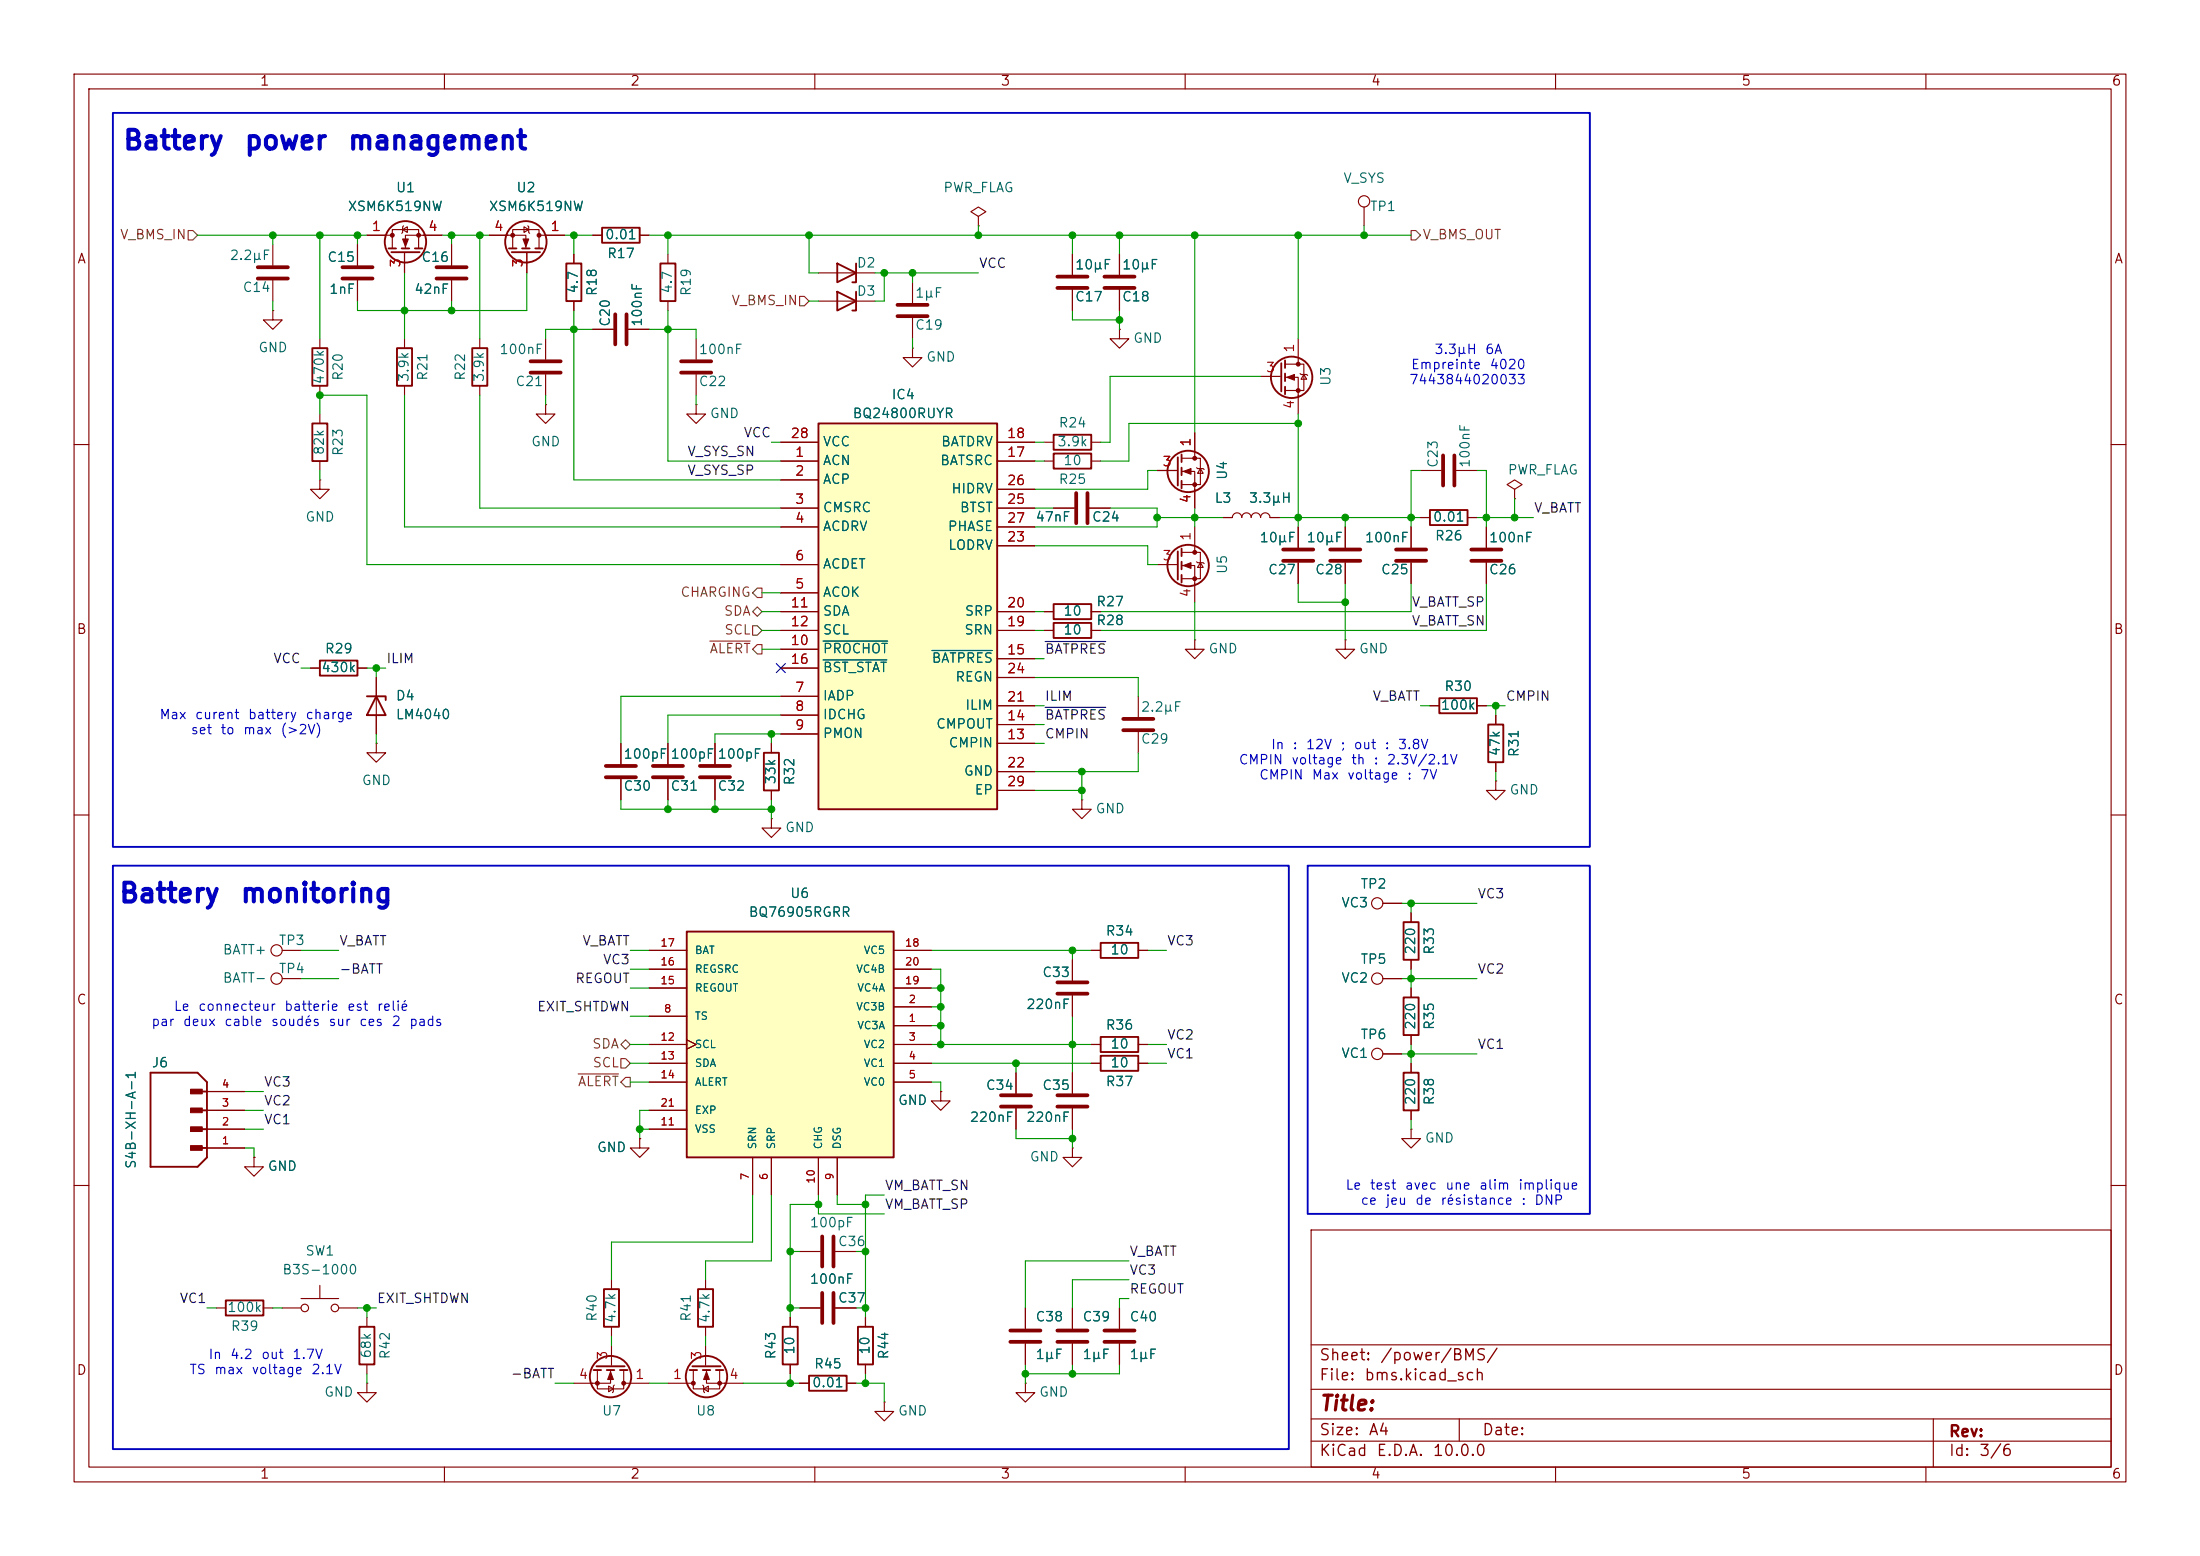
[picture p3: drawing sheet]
<svg xmlns="http://www.w3.org/2000/svg" width="297mm" height="210mm" viewBox="0 0 297 210" stroke-linecap="round" stroke-linejoin="round" font-family="sans-serif">
<g fill="none" stroke="#840000" stroke-width=".15">
<path d="M10 10h277v190h-277zM12 12h273v186h-273zM60 10v2M110 10v2M160 10v2M210 10v2M260 10v2M48.3 33v2.8M48.3 37.8v2.8M49.5 31.8h2.6M52.2 31.8h.8M53 33.5v-2.5h3.5v2.5"/>
<path d="M54.4 31l.6-.4v.8zM54.5 30.5l-.1 .1v.8l-.2 .1M54.6 34.2v2.6M57.1 31.8h2.6M57.3 31.8h-2.6v1.7M61 33v2.8M61 37.8v2.8M66 31.8h2.6M68.5 31.8h2.5v1.7M69.2 33.5v-2.5h3.6v2.5M70.7 30.6l.7 .4-.7 .4zM71.1 34.2v2.6"/>
<path d="M71.2 30.5l.2 .1v.8l.1 .1M72.8 31.8h.7M73.7 31.8h2.5M132.1 29.2l1-.6-1-.7-1 .7 1 .6v1.3M132.1 30.5h.1M144.8 34.3v2.8M144.8 39.1v2.8M151.1 34.3v2.8M151.1 39.1v2.8M184.1 27.9v2.6M54.6 45.7v1.3M54.6 52.1v1.2"/>
<path d="M64.8 45.7v1.3M64.8 52.1v1.2M73.7 54.6v1.3h1.2l-1.2 1.3-1.3-1.3h1.3M73.7 54.6h.1M73.7 45.7v2.8M73.7 50.5v2.8M141 59.7h1.2M147.3 59.7h1.3M151.1 44.5v1.2h-1.2l1.2 1.3 1.3-1.3h-1.3M151.1 44.5h.1M161.3 58.4v2.6M10 60h2"/>
<path d="M141 62.2h1.2M142.2 68.6h2.8M147.1 68.6h2.8M147.3 62.2h1.3M156.2 63.5h2.7M159.5 61.8h2.6v3.6h-2.6M159.5 63.6h1.8v2.6M161.3 61.1v.7M161.3 66v2.6M161.5 63.1l.2 .1h.7l.2 .2M162.1 63.2l.3 .7h-.7zM165.1 69.9h1.3a.64 .64 0 0 1 .6-.7 .64 .64 0 0 1 .6 .7 .64 .64 0 0 1 .7-.7 .64 .64 0 0 1 .6 .7 .64 .64 0 0 1 .6-.7 .64 .64 0 0 1 .7 .7 .64 .64 0 0 1 .6-.7 .64 .64 0 0 1 .6 .7h1.3"/>
<path d="M175.3 71.1v2.8M175.3 75.9v2.8M181.6 71.1v2.8M181.6 75.9v2.8M190.5 71.1v2.8M190.5 75.9v2.8M204.5 66l1-.6-1-.6-1 .6 1 .6v1.3M204.5 67.3h.1M285 60h2M141 82.6h1.2M147.3 82.6h1.3M10 110h2"/>
<path d="M90.2 100.3v2.8M90.2 105.2v2.8M96.5 100.3v2.8M96.5 105.2v2.8M104.1 100.3v1.3M104.1 106.7v1.3M201.9 105.4v1.3h1.3l-1.3 1.3-1.2-1.3h1.2M201.9 105.4h.1M285 110h2M38.1 128.3h2.5M38.1 132.1h2.5M147.3 128.3h1.3"/>
<path d="M153.7 128.3h1.2M186.7 121.9h2.5M186.7 132.1h2.5M190.5 123.2v1.3M190.5 129.5v1.3M190.5 133.4v1.2M190.5 139.7v1.3M27.9 154.9h5.1M27.9 152.4h5.1M27.9 149.9h5.1M27.9 147.3h5.1M34.3 156.2v1.3h1.3l-1.3 1.3-1.3-1.3h1.3"/>
<path d="M34.3 156.2h.1M86.4 153.7v1.2h-1.3l1.3 1.3 1.2-1.3h-1.2M86.4 153.7h.1M137.2 144.8v2.8M137.2 149.6v2.8M144.8 154.9v1.3h-1.3l1.3 1.3 1.2-1.3h-1.2M144.8 154.9h.1M144.8 144.8v2.8M144.8 149.6v2.8M186.7 142.2h2.5M10 160h2M29.2 176.5h1.3"/>
<path d="M35.6 176.5h1.2M38.1 176.5h2.5M40.6 175.3h5.1M43.2 173.5v1.8M45.7 176.5h2.6M49.5 177.8v1.3M82.5 172.7v1.3M82.5 179.1v1.2M95.2 172.7v1.3M95.2 179.1v1.2M106.7 177.8v1.3M107.9 176.5h2.8"/>
<path d="M112.8 176.5h2.8M116.8 177.8v1.3M177 166h108v32h-108zM285 160h2M49.5 184.2v1.2M60 198v2M77.5 186.7h2.5M80.6 184.9v2.6h3.6v-2.6M82.2 187.1l.6 .4-.6 .3zM82.4 184.9v1.8h-2.5M82.5 181.6v2.7M82.9 186.9l-.1 .2v.7l-.1 .2"/>
<path d="M84.2 186.7h.8M85.1 186.7h2.5M90.2 186.7h2.5M92.8 186.7h.8M93.6 184.9v2.6h3.6v-2.6M94.9 186.9l.1 .2v.7l.1 .2M95 187.5l.6-.4v.7zM95.2 181.6v2.7M95.4 184.9v1.8h2.5M97.8 186.7h2.5M106.7 184.2v1.2M107.9 186.7h1.3"/>
<path d="M110 198v2M114.3 186.7h1.3M116.8 184.2v1.2M119.4 189.2v1.3h1.2l-1.2 1.3-1.3-1.3h1.3M119.4 189.2h.1M160 198v2M177 194.5h108M177 191.5h108M177 187.5h108M177 181.5h108M197 191.5v3M210 198v2"/>
<path d="M260 198v2M261 191.5v6.5"/>
<circle cx="184.1" cy="27.2" r=".76"/>
<circle cx="37.3" cy="128.3" r=".76"/>
<circle cx="37.3" cy="132.1" r=".76"/>
<circle cx="185.9" cy="132.1" r=".76"/>
<circle cx="185.9" cy="121.9" r=".76"/>
<circle cx="185.9" cy="142.2" r=".76"/>
<circle cx="41.1" cy="176.5" r=".51"/>
<circle cx="45.2" cy="176.5" r=".51"/>
</g>
<g fill="none" stroke="#840000" stroke-width=".51">
<path d="M46.2 36.1h4.1M46.2 37.6h4.1M58.9 36.1h4.1M58.9 37.6h4.1M142.7 38.9h4.1M142.7 37.3h4.1M149.1 38.9h4.1M149.1 37.3h4.1M71.6 50.3h4.1M71.6 48.8h4.1M145.3 66.5v4.1M146.8 66.5v4.1"/>
<path d="M173.2 75.7h4.1M173.2 74.2h4.1M179.6 75.7h4M179.6 74.2h4M188.5 75.7h4M188.5 74.2h4M88.1 104.9h4.1M88.1 103.4h4.1M94.5 104.9h4.1M94.5 103.4h4.1M135.1 147.8h4.1M135.1 149.4h4.1"/>
<path d="M142.7 147.8h4.1M142.7 149.4h4.1M111 174.5v4.1M112.5 174.5v4.1"/>
</g>
<g fill="none" stroke="#840000" stroke-width=".25">
<path d="M52.5 33.5h1M52.8 34h3.8M54.2 33.5h1M56 33.5h1M68.7 33.5h1M69.1 34h3.8M70.5 33.5h1M72.3 33.5h1M53.6 47h2v5.1h-2zM63.8 47h2v5.1h-2zM142.2 58.7h5.1v2h-5.1zM142.2 61.2h5.1v2h-5.1z"/>
<path d="M159 61.7v3.8M159.5 61.3v1.1M159.5 63.1v1M159.5 64.9v1M142.2 81.5h5.1v2.1h-5.1zM103.1 101.6h2.1v5.1h-2.1zM148.6 127.3h5.1v2h-5.1zM189.5 134.6h2v5.1h-2zM189.5 124.5h2v5h-2zM20.3 144.8h6.4l1.2 1.3v10.1l-1.2 1.3h-6.4zM26 154.9h1.9M26 152.4h1.9"/>
<path d="M26 149.9h1.9M26 147.3h1.9M30.5 175.5h5.1v2h-5.1zM48.5 179.1h2v5.1h-2zM81.5 174h2.1v5.1h-2.1zM94.2 174h2.1v5.1h-2.1zM105.7 179.1h2v5.1h-2zM115.8 179.1h2.1v5.1h-2.1zM80.1 184.9h1.1M80.5 184.4h3.8M81.9 184.9h1M83.7 184.9h1"/>
<path d="M93.1 184.9h1M93.5 184.4h3.8M94.9 184.9h1M96.6 184.9h1.1M109.2 185.7h5.1v2h-5.1z"/>
<circle cx="54.7" cy="32.6" r="2.79"/>
<circle cx="71" cy="32.6" r="2.79"/>
<circle cx="160.4" cy="63.6" r="2.79"/>
<circle cx="82.4" cy="185.8" r="2.79"/>
<circle cx="95.4" cy="185.8" r="2.79"/>
</g>
<g fill="#840000" stroke="#840000" stroke-width=".14">
<path d="M25.7 154.6h1.6v.7h-1.6z"/>
<path d="M25.7 152.1h1.6v.6h-1.6z"/>
<path d="M25.7 149.5h1.6v.7h-1.6z"/>
<path d="M25.7 147h1.6v.6h-1.6z"/>
</g>
<g fill="#840000" stroke="#840000" stroke-width=".15">
<path d="M54.4 32.3h.7l-.4 1z"/>
<path d="M70.6 32.3h.8l-.4 1z"/>
<path d="M159.8 63.6l1-.4v.8z"/>
<path d="M82.4 185.2l.4 1h-.8z"/>
<path d="M95.4 185.2l.4 1h-.8z"/>
<circle cx="53" cy="31.7" r=".25"/>
<circle cx="56.5" cy="31.7" r=".25"/>
<circle cx="72.8" cy="31.7" r=".25"/>
<circle cx="69.2" cy="31.7" r=".25"/>
<circle cx="161.3" cy="61.8" r=".25"/>
<circle cx="161.3" cy="65.4" r=".25"/>
<circle cx="84.2" cy="186.7" r=".25"/>
<circle cx="80.6" cy="186.7" r=".25"/>
<circle cx="93.6" cy="186.7" r=".25"/>
<circle cx="97.2" cy="186.7" r=".25"/>
</g>
<path d="M110.5 57.2h24.1v52h-24.1z" fill="#ffffc2"/>
<g fill="none" stroke="#840000" stroke-width=".25">
<path d="M110.5 57.2h24.1v52h-24.1zM173 49v3.8M173.5 48.6v1.1M173.5 50.4v1M173.5 52.2v1M159 74.4v3.8M159.5 74v1.1M159.5 75.8v1M159.5 77.6v1M193 68.8h5.1v2.1h-5.1zM43.2 89.2h5.1v2h-5.1zM142.2 84.1h5.1v2h-5.1z"/>
<path d="M194.3 94.2h5.1v2.1h-5.1z"/>
<circle cx="174.4" cy="50.9" r="2.79"/>
<circle cx="160.4" cy="76.3" r="2.79"/>
</g>
<g fill="none" stroke="#840000" stroke-width=".15">
<path d="M105.4 59.7h5.1M134.6 59.7h5.1M170.2 50.8h2.6M173.5 49.1h2.5v3.6h-2.5M173.5 50.9h1.8v2.6M175.3 45.7v2.6M175.3 48.4v.7M175.3 53.3v2.6M175.5 50.4l.1 .1h.8l.1 .2M176 50.5l.4 .7h-.8zM105.4 62.2h5.1M105.4 64.8h5.1"/>
<path d="M105.4 68.6h5.1M105.4 71.1h5.1M105.4 76.2h5.1M134.6 62.2h5.1M134.6 68.6h5.1M134.6 71.1h5.1M134.6 73.7h5.1M134.6 66h5.1M156.2 76.2h2.7M159.5 74.5h2.6v3.6h-2.6M159.5 76.3h1.8v2.6M161.3 71.1v2.6"/>
<path d="M161.3 73.8v.7M161.3 78.7v2.6M161.5 75.8l.2 .1h.7l.2 .2M162.1 75.9l.3 .7h-.7zM191.8 69.9h1.2M191.8 63.5h2.8M196.6 63.5h2.8M198.1 69.9h1.3M200.7 71.1v2.8M200.7 75.9v2.8M41.9 90.2h1.3M48.3 90.2h1.2"/>
<path d="M105.4 80h5.1M105.4 94h5.1M105.4 96.5h5.1M105.4 99.1h5.1M105.4 87.6h5.1M105.4 82.6h5.1M105.4 85.1h5.1M105.4 90.2h5.1M134.6 82.6h5.1M134.6 85.1h5.1M134.6 97.8h5.1M134.6 88.9h5.1"/>
<path d="M134.6 95.3h5.1M134.6 91.4h5.1M141 85.1h1.2M147.3 85.1h1.3M161.3 86.4v1.2h1.3l-1.3 1.3-1.3-1.3h1.3M161.3 86.4h.1M181.6 86.4v1.2h1.3l-1.3 1.3-1.3-1.3h1.3M181.6 86.4h.1M193 95.3h1.3M199.4 95.3h1.3M134.6 100.3h5.1M134.6 104.1h5.1"/>
<path d="M134.6 106.7h5.1M107.9 168.9h2.8M112.8 168.9h2.8"/>
</g>
<path d="M111.1 86.5h8.7M111.1 89.1h8.6M125.8 87.8h8.2" fill="none" stroke="#006464" stroke-width=".15"/>
<g fill="#840000" stroke="#840000" stroke-width=".15">
<path d="M159.8 76.3l1-.4v.8z"/>
<path d="M173.7 50.9l1.1-.4v.8z"/>
<circle cx="161.3" cy="74.5" r=".25"/>
<circle cx="161.3" cy="78.1" r=".25"/>
<circle cx="175.3" cy="49.1" r=".25"/>
<circle cx="175.3" cy="52.7" r=".25"/>
</g>
<path d="M194.8 61.5v4M196.3 61.5v4M198.6 75.7h4.1M198.6 74.2h4.1M111 166.9v4M112.5 166.9v4" fill="none" stroke="#840000" stroke-width=".51"/>
<path d="M92.7 125.7h27.9v30.5h-27.9z" fill="#ffffc2"/>
<g fill="none" stroke="#840000" stroke-width=".25">
<path d="M76.5 35.6h2v5h-2zM81.3 30.7h5.1v2.1h-5.1zM89.2 35.6h2v5h-2zM113 35.6l2.6 1.2-2.6 1.3zM113 39.4l2.6 1.2-2.6 1.3zM115.6 35.6v2.5h-.5M115.6 39.4v2.5h-.5M42.2 57.2h2v5h-2zM42.2 47h2v5.1h-2zM49.5 94h2.6v.5M50.8 94l1.3 2.5h-2.6zM200.9 97.8h2v5.1h-2z"/>
<path d="M92.7 125.7h27.9v30.5h-27.9zM148.6 140h5.1v2h-5.1zM148.6 142.5h5.1v2h-5.1zM189.5 144.8h2v5.1h-2z"/>
</g>
<g fill="none" stroke="#840000" stroke-width=".15">
<path d="M36.8 33v2.8M36.8 37.8v2.8M48.3 33v2.8M48.3 37.8v2.8M49.5 31.8h2.6M54.6 34.2v2.6M57.1 31.8h2.6M61 33v2.8M61 37.8v2.8M66 31.8h2.6M71.1 34.2v2.6M73.7 31.8h2.5"/>
<path d="M77.5 34.3v1.3M80 31.8h1.3M86.4 31.8h1.2M90.2 34.3v1.3M110.5 36.8h7.6M123.2 38.1v2.8M144.8 34.3v2.8M144.8 39.1v2.8M151.1 34.3v2.8M151.1 39.1v2.8M36.8 41.9v1.3h1.3l-1.3 1.3-1.2-1.3h1.2M36.8 41.9h.1"/>
<path d="M43.2 45.7v1.3M43.2 52.1v1.2M43.2 55.9v1.3M77.5 40.6v1.3M80 44.5h2.8M84.8 44.5h2.8M90.2 40.6v1.3M94 54.6v1.3h1.2l-1.2 1.3-1.3-1.3h1.3M94 54.6h.1M94 45.7v2.8M94 50.5v2.8M105.4 59.7h5.1"/>
<path d="M110.5 40.6h7.6M123.2 47v1.3h-1.3l1.3 1.2 1.3-1.2h-1.3M123.2 47h.1M123.2 42.9v2.8M134.6 59.7h5.1M161.3 58.4v2.6M43.2 64.8v1.2h1.2l-1.2 1.3-1.3-1.3h1.3M43.2 64.8h.1M43.2 62.2v1.3M105.4 62.2h5.1M105.4 64.8h5.1M105.4 68.6h5.1"/>
<path d="M105.4 71.1h5.1M105.4 76.2h5.1M134.6 62.2h5.1M134.6 68.6h5.1M134.6 71.1h5.1M134.6 73.7h5.1M134.6 66h5.1M142.2 68.6h2.8M147.1 68.6h2.8M156.2 63.5h2.7M161.3 66v2.6M165.1 69.9h1.3"/>
<path d="M171.4 69.9h1.3M175.3 71.1v2.8M175.3 75.9v2.8M181.6 71.1v2.8M181.6 75.9v2.8M190.5 71.1v2.8M190.5 75.9v2.8M191.8 69.9h1.2M198.1 69.9h1.3M200.7 71.1v2.8M200.7 75.9v2.8M41.9 90.2h1.3"/>
<path d="M48.3 90.2h1.2M50.8 91.4v7.7M105.4 80h5.1M105.4 94h5.1M105.4 96.5h5.1M105.4 99.1h5.1M105.4 87.6h5.1M105.4 82.6h5.1M105.4 85.1h5.1M105.4 90.2h5.1M134.6 82.6h5.1M134.6 85.1h5.1"/>
<path d="M134.6 97.8h5.1M134.6 88.9h5.1M134.6 95.3h5.1M134.6 91.4h5.1M141 82.6h1.2M141 85.1h1.2M147.3 82.6h1.3M147.3 85.1h1.3M153.7 94v2.8M153.7 98.8v2.8M193 95.3h1.3M199.4 95.3h1.3"/>
<path d="M201.9 96.5v1.3M50.8 100.3v1.3h1.3l-1.3 1.3-1.3-1.3h1.3M50.8 100.3h.1M83.8 100.3v2.8M83.8 105.2v2.8M90.2 100.3v2.8M90.2 105.2v2.8M96.5 100.3v2.8M96.5 105.2v2.8M104.1 110.5v1.3h1.3l-1.3 1.2-1.2-1.2h1.2M104.1 110.5h.1M104.1 100.3v1.3"/>
<path d="M104.1 106.7v1.3M134.6 100.3h5.1M134.6 104.1h5.1M134.6 106.7h5.1M146 108v1.2h1.3l-1.3 1.3-1.2-1.3h1.2M146 108h.1M201.9 102.9v1.2M87.6 137.2h5.1M87.6 133.4h5.1M87.6 130.8h5.1M87.6 128.3h5.1M120.6 138.4h5.1"/>
<path d="M120.6 135.9h5.1M120.6 133.4h5.1M120.6 130.8h5.1M120.6 128.3h5.1M144.8 129.5v2.8M144.8 134.4v2.8M147.3 128.3h1.3M153.7 128.3h1.2M186.7 121.9h2.5M186.7 132.1h2.5M190.5 123.2v1.3M190.5 129.5v1.3"/>
<path d="M190.5 133.4v1.2M190.5 139.7v1.3M27.9 152.4h5.1M27.9 149.9h5.1M27.9 154.9h5.1M27.9 147.3h5.1M34.3 156.2h.1M86.4 153.7h.1M87.6 141h5.1M87.6 143.5h5.1M87.6 146.1h5.1M87.6 152.4h5.1"/>
<path d="M87.6 149.9h5.1M92.7 140.3l1.3 .7-1.3 .6M101.6 156.2v5.1M104.1 156.2v5.1M110.5 156.2v5.1M113 156.2v5.1M120.6 141h5.1M120.6 143.5h5.1M120.6 146.1h5.1M127 147.3v1.3h-1.3l1.3 1.3 1.3-1.3h-1.3M127 147.3h.1M137.2 144.8v2.8"/>
<path d="M137.2 149.6v2.8M144.8 144.8v2.8M144.8 149.6v2.8M147.3 141h1.3M147.3 143.5h1.3M153.7 141h1.2M153.7 143.5h1.2M186.7 142.2h2.5M190.5 152.4v1.3h1.3l-1.3 1.2-1.3-1.2h1.3M190.5 152.4h.1M190.5 143.5v1.3M190.5 149.9v1.2"/>
<path d="M106.7 177.8v1.3M107.9 176.5h2.8M112.8 176.5h2.8M116.8 177.8v1.3M138.4 176.5v2.8M144.8 176.5v2.8M151.1 176.5v2.8M49.5 186.7v1.3h-1.2l1.2 1.2 1.3-1.2h-1.3M49.5 186.7h.1M106.7 184.2v1.2M107.9 186.7h1.3M114.3 186.7h1.3"/>
<path d="M116.8 184.2v1.2M138.4 186.7v1.3h1.3l-1.3 1.2-1.2-1.2h1.2M138.4 186.7h.1M138.4 181.4v2.8M144.8 181.4v2.8M151.1 181.4v2.8"/>
</g>
<g fill="none" stroke="#840000" stroke-width=".51">
<path d="M34.8 37.6h4.1M34.8 36.1h4.1M83.1 42.4v4.1M84.6 42.4v4.1M91.9 50.3h4.1M91.9 48.8h4.1M121.2 42.7h4M121.2 41.1h4M151.6 98.6h4.1M151.6 97h4.1M81.8 104.9h4.1M81.8 103.4h4.1"/>
<path d="M142.7 132.6h4.1M142.7 134.1h4.1M136.4 179.6h4.1M142.7 179.6h4.1M149.1 179.6h4.1M136.4 181.1h4.1M142.7 181.1h4.1M149.1 181.1h4.1"/>
</g>
<path d="M25.4 31.1h.6l.7 .7-.7 .6h-.6zM190.5 31.1h.6l.7 .7-.7 .6h-.6zM107.9 40h.7l.6 .6-.6 .7h-.7zM102.2 79.4h.7v1.2h-.7l-.6-.6zM95.8 86.5h5.5M101.6 84.5h.6l.7 .6-.7 .6h-.6zM101.6 82.6l.6-.7 .7 .7-.7 .6zM102.2 87h.7v1.3h-.7l-.6-.7zM78 144.9h5.5M83.8 141l.7-.7 .6 .7-.6 .6zM83.8 142.9h.7l.6 .6-.6 .6h-.7zM84.5 145.4h.6v1.3h-.6l-.7-.6z" fill="none" stroke="#725600" stroke-width=".15"/>
<path d="M141.1 86.6h8.2M141.1 95.5h8.2" fill="none" stroke="#0f0f0f" stroke-width=".15"/>
<g fill="none" stroke="#009600" stroke-width=".15">
<path d="M26.7 31.8h22.8M36.8 31.8v1.2M43.2 31.8v13.9M48.3 31.8v1.2M54.6 36.8v8.9M59.7 31.8h6.3M61 31.8v1.2M64.8 31.8v13.9M71.1 36.8v5.1h-22.8v-1.3M76.2 31.8h3.8M77.5 31.8v2.5M87.6 31.8h102.9"/>
<path d="M90.2 31.8v2.5M109.2 31.8v5h1.3M118.1 36.8h14M119.4 36.8v3.8h-1.3M123.2 36.8v1.3M132.1 30.5v1.3M144.8 31.8v2.5M151.1 31.8v2.5M161.3 31.8v26.6M175.3 31.8v13.9M184.1 30.5v1.3M36.8 40.6v1.3"/>
<path d="M43.2 55.9v-2.6h6.3v22.9h55.9M54.6 53.3v17.8h50.8M61 40.6v1.3M64.8 53.3v15.3h40.6M73.7 53.3v1.3M77.5 41.9v22.9h27.9M80 44.5h-6.3v1.2M87.6 44.5h6.4v1.2M90.2 41.9v20.3h15.2M94 53.3v1.3M104.1 59.7h1.3M109.2 40.6h1.3"/>
<path d="M123.2 45.7v1.3M139.7 59.7h1.3M144.8 41.9v1.3h6.3M151.1 41.9v2.6M170.2 50.8h-20.3v8.9h-1.3M175.3 57.2h-22.9v5h-3.8M175.3 55.9v15.2M43.2 63.5v1.3M139.7 73.7h15.2v2.5h1.3M139.7 62.2h1.3M139.7 68.6h2.5M149.9 68.6h6.3v2.5h-16.5"/>
<path d="M156.2 69.9h8.9M156.2 63.5h-1.3v2.5h-15.2M161.3 68.6v2.5M172.7 69.9h19.1M175.3 78.7v2.6h6.3M181.6 69.9v1.2M181.6 78.7v7.7M190.5 78.7v3.9h-41.9M191.8 63.5h-1.3v7.6M199.4 63.5h1.3v7.6M199.4 69.9h7.6M200.7 78.7v6.4h-52.1"/>
<path d="M204.5 67.3v2.6M40.6 90.2h1.3M49.5 90.2h2.6M50.8 90.2v1.2M50.8 99.1v1.2M102.9 80h2.5M102.9 82.6h2.5M102.9 85.1h2.5M102.9 87.6h2.5M104.1 99.1v1.2M105.4 99.1h-8.9v1.2M105.4 94h-21.6v6.3"/>
<path d="M105.4 96.5h-15.2v3.8M139.7 88.9h1.3M139.7 97.8h1.3M139.7 95.3h1.3M139.7 91.4h14v2.6M139.7 82.6h1.3M139.7 85.1h1.3M161.3 81.3v5.1M191.8 95.3h1.2M200.7 95.3h2.5M201.9 95.3v1.2M83.8 108v1.2h20.3"/>
<path d="M90.2 108v1.2M96.5 108v1.2M104.1 108v2.5M139.7 106.7h6.3M139.7 100.3h1.3M146 104.1v3.9M153.7 101.6v2.5h-14M201.9 104.1v1.3M40.6 132.1h5.1M40.6 128.3h5.1M85.1 128.3h2.5M85.1 133.4h2.5"/>
<path d="M85.1 137.2h2.5M85.1 130.8h2.5M125.7 128.3h21.6M125.7 133.4h1.3M125.7 130.8h1.3v10.2M125.7 138.4h1.3M125.7 135.9h1.3M144.8 128.3v1.2M144.8 137.2v7.6M154.9 128.3h2.6M189.2 132.1h10.2M189.2 121.9h10.2"/>
<path d="M190.5 121.9v1.3M190.5 130.8v2.6M33 149.9h2.6M33 152.4h2.6M33 154.9h1.3v1.3M33 147.3h2.6M85.1 141h2.5M85.1 143.5h2.5M85.1 146.1h2.5M86.4 152.4h1.2M87.6 149.9h-1.2v3.8M125.7 141h21.6"/>
<path d="M125.7 143.5h21.6M125.7 146.1h1.3v1.2M137.2 143.5v1.3M137.2 152.4v1.3h7.6M144.8 152.4v2.5M154.9 141h2.6M154.9 143.5h2.6M189.2 142.2h10.2M190.5 141v2.5M190.5 151.1v1.3M27.9 176.5h1.3M36.8 176.5h1.3"/>
<path d="M48.3 176.5h2.5M49.5 176.5v1.3M101.6 161.3v6.3h-19.1v5.1M104.1 161.3v8.9h-8.9v2.5M106.7 176.5h1.2M106.7 168.9h1.2M110.5 162.6h-3.8v15.2M110.5 161.3v2.5h8.9M113 161.3v1.3h3.8M115.6 176.5h1.2M115.6 168.9h1.2M119.4 161.3h-2.6v16.5"/>
<path d="M152.4 172.7h-7.6v3.8M152.4 170.2h-14v6.3M152.4 175.3h-1.3v1.2M49.5 185.4v1.3M74.9 186.7h2.6M82.5 180.3v1.3M87.6 186.7h2.6M95.2 180.3v1.3M100.3 186.7h7.6M106.7 185.4v1.3M115.6 186.7h3.8v2.5M116.8 185.4v1.3"/>
<path d="M138.4 184.2v2.5M144.8 184.2v1.2M151.1 184.2v1.2h-12.7"/>
</g>
<path d="M104.8 89.6l1.2 1.2M106 89.6l-1.2 1.2" fill="none" stroke="#000084" stroke-width=".15"/>
<path d="M15.2 15.2h199.4v99.1h-199.4zM15.2 116.8h158.8v78.8h-158.8zM176.5 116.8h38.1v47h-38.1z" fill="none" stroke="#0000c2" stroke-width=".25"/>
<path d="M111.1 86.5h8.7M111.1 89.1h8.6M125.8 87.8h8.2" fill="none" stroke="#006464" stroke-width=".15"/>
<g fill="#009600" stroke="#009600" stroke-width=".14">
<circle cx="90.2" cy="109.2" r=".46"/>
<circle cx="104.1" cy="109.2" r=".46"/>
<circle cx="49.5" cy="176.5" r=".46"/>
<circle cx="127" cy="141" r=".46"/>
<circle cx="127" cy="135.9" r=".46"/>
<circle cx="127" cy="133.4" r=".46"/>
<circle cx="127" cy="138.4" r=".46"/>
<circle cx="137.2" cy="143.5" r=".46"/>
<circle cx="144.8" cy="128.3" r=".46"/>
<circle cx="138.4" cy="185.4" r=".46"/>
<circle cx="144.8" cy="185.4" r=".46"/>
<circle cx="144.8" cy="153.7" r=".46"/>
<circle cx="106.7" cy="176.5" r=".46"/>
<circle cx="106.7" cy="168.9" r=".46"/>
<circle cx="116.8" cy="176.5" r=".46"/>
<circle cx="106.7" cy="186.7" r=".46"/>
<circle cx="116.8" cy="186.7" r=".46"/>
<circle cx="190.5" cy="132.1" r=".46"/>
<circle cx="190.5" cy="121.9" r=".46"/>
<circle cx="144.8" cy="141" r=".46"/>
<circle cx="190.5" cy="142.2" r=".46"/>
<circle cx="110.5" cy="162.6" r=".46"/>
<circle cx="116.8" cy="162.6" r=".46"/>
<circle cx="116.8" cy="168.9" r=".46"/>
<circle cx="86.4" cy="152.4" r=".46"/>
<circle cx="48.3" cy="31.8" r=".46"/>
<circle cx="54.6" cy="41.9" r=".46"/>
<circle cx="61" cy="31.8" r=".46"/>
<circle cx="36.8" cy="31.8" r=".46"/>
<circle cx="61" cy="41.9" r=".46"/>
<circle cx="43.2" cy="31.8" r=".46"/>
<circle cx="43.2" cy="53.3" r=".46"/>
<circle cx="77.5" cy="44.5" r=".46"/>
<circle cx="146" cy="104.1" r=".46"/>
<circle cx="146" cy="106.7" r=".46"/>
<circle cx="104.1" cy="99.1" r=".46"/>
<circle cx="50.8" cy="90.2" r=".46"/>
<circle cx="77.5" cy="31.8" r=".46"/>
<circle cx="64.8" cy="31.8" r=".46"/>
<circle cx="90.2" cy="44.5" r=".46"/>
<circle cx="132.1" cy="31.8" r=".46"/>
<circle cx="123.2" cy="36.8" r=".46"/>
<circle cx="119.4" cy="36.8" r=".46"/>
<circle cx="90.2" cy="31.8" r=".46"/>
<circle cx="109.2" cy="31.8" r=".46"/>
<circle cx="96.5" cy="109.2" r=".46"/>
<circle cx="200.7" cy="69.9" r=".46"/>
<circle cx="204.5" cy="69.9" r=".46"/>
<circle cx="190.5" cy="69.9" r=".46"/>
<circle cx="181.6" cy="69.9" r=".46"/>
<circle cx="181.6" cy="81.3" r=".46"/>
<circle cx="175.3" cy="69.9" r=".46"/>
<circle cx="201.9" cy="95.3" r=".46"/>
<circle cx="144.8" cy="31.8" r=".46"/>
<circle cx="175.3" cy="57.2" r=".46"/>
<circle cx="184.1" cy="31.8" r=".46"/>
<circle cx="151.1" cy="31.8" r=".46"/>
<circle cx="161.3" cy="31.8" r=".46"/>
<circle cx="151.1" cy="43.2" r=".46"/>
<circle cx="175.3" cy="31.8" r=".46"/>
<circle cx="161.3" cy="69.9" r=".46"/>
<circle cx="156.2" cy="69.9" r=".46"/>
</g>
<g font-size="2.5" fill="#0000c2">
<text x="16.5" y="20.8">Battery</text>
<text x="32.9" y="20.8">power</text>
<text x="46.8" y="20.8">management</text>
<text x="15.9" y="122.4">Battery</text>
<text x="32.3" y="122.4">monitoring</text>
</g>
<text font-size="2" fill="#840000" x="178" y="190.9">Title:</text>
<g font-size="1.5" fill="#840000">
<text x="178" y="184">Sheet:</text>
<text x="186.2" y="184">/power/BMS/</text>
<text x="178" y="186.7">File:</text>
<text x="184.1" y="186.7">bms.kicad_sch</text>
<text x="178" y="196.9">KiCad</text>
<text x="178" y="194.1">Size:</text>
<text x="184.7" y="194.1">A4</text>
<text x="185.7" y="196.9">E.D.A.</text>
<text x="193.3" y="196.9">10.0.0</text>
<text x="200" y="194.1">Date:</text>
<text x="263" y="194.3">Rev:</text>
<text x="263" y="196.9">Id:</text>
<text x="267.1" y="196.9">3/6</text>
</g>
<g font-size="1.3" fill="#840000">
<text x="35" y="11.9">1</text>
<text x="85" y="11.9">2</text>
<text x="135" y="11.9">3</text>
<text x="185" y="11.9">4</text>
<text x="235" y="11.9">5</text>
<text x="285" y="11.9">6</text>
<text x="10.3" y="35.9">A</text>
<text x="285.3" y="35.9">A</text>
<text x="10.3" y="85.9">B</text>
<text x="285.3" y="85.9">B</text>
<text x="10.3" y="135.9">C</text>
<text x="285.3" y="135.9">C</text>
<text x="10.3" y="185.9">D</text>
<text x="285.3" y="185.9">D</text>
<text x="35" y="199.9">1</text>
<text x="85" y="199.9">2</text>
<text x="135" y="199.9">3</text>
<text x="185" y="199.9">4</text>
<text x="235" y="199.9">5</text>
<text x="285" y="199.9">6</text>
</g>
<g font-size="1.3" fill="#006464">
<text x="46.9" y="28.8">XSM6K519NW</text>
<text x="53.4" y="26.3">U1</text>
<text x="65.9" y="28.8">XSM6K519NW</text>
<text x="69.6" y="26.3">U2</text>
<text x="127.3" y="26.3">PWR_FLAG</text>
<text x="181.3" y="25">V_SYS</text>
<text x="184.9" y="28.8">TP1</text>
<text x="30.9" y="35.4">2.2µF</text>
<text x="44.1" y="35.7">C15</text>
<text x="56.8" y="35.7">C16</text>
<text x="81.6" y="32.6">0.01</text>
<text x="81.9" y="35.2">R17</text>
<text x="32.7" y="39.7">C14</text>
<text x="44.3" y="40">1nF</text>
<text x="55.8" y="40">42nF</text>
<text x="78.3" y="39.7" transform="rotate(-90 78.3 39.7)">4.7</text>
<text x="80.9" y="40" transform="rotate(-90 80.9 40)">R18</text>
<text x="91" y="39.7" transform="rotate(-90 91 39.7)">4.7</text>
<text x="93.6" y="40" transform="rotate(-90 93.6 40)">R19</text>
<text x="115.6" y="36.4">D2</text>
<text x="115.6" y="40.2">D3</text>
<text x="123.5" y="40.5">1µF</text>
<text x="145" y="36.7">10µF</text>
<text x="145" y="41">C17</text>
<text x="151.4" y="36.7">10µF</text>
<text x="151.4" y="41">C18</text>
<text x="34.8" y="47.9">GND</text>
<text x="82.7" y="44.2" transform="rotate(-90 82.7 44.2)">C20</text>
<text x="87" y="44.2" transform="rotate(-90 87 44.2)">100nF</text>
<text x="123.5" y="44.8">C19</text>
<text x="152.9" y="46.6">GND</text>
<text x="44" y="52" transform="rotate(-90 44 52)">470k</text>
<text x="46.6" y="51.5" transform="rotate(-90 46.6 51.5)">R20</text>
<text x="55.5" y="51.7" transform="rotate(-90 55.5 51.7)">3.9k</text>
<text x="58" y="51.5" transform="rotate(-90 58 51.5)">R21</text>
<text x="63.1" y="51.5" transform="rotate(-90 63.1 51.5)">R22</text>
<text x="65.6" y="51.7" transform="rotate(-90 65.6 51.7)">3.9k</text>
<text x="67.3" y="48.1">100nF</text>
<text x="69.5" y="52.4">C21</text>
<text x="94.2" y="48.1">100nF</text>
<text x="94.2" y="52.4">C22</text>
<text x="125" y="49.1">GND</text>
<text x="179.9" y="52.2" transform="rotate(-90 179.9 52.2)">U3</text>
<text x="95.8" y="56.7">GND</text>
<text x="115" y="56.7">BQ24800RUYR</text>
<text x="120.3" y="54.2">IC4</text>
<text x="142.8" y="58">R24</text>
<text x="44" y="61.5" transform="rotate(-90 44 61.5)">82k</text>
<text x="46.6" y="61.6" transform="rotate(-90 46.6 61.6)">R23</text>
<text x="71.6" y="60.6">GND</text>
<text x="111" y="63.1">ACN</text>
<text x="111" y="65.6">ACP</text>
<text x="111" y="60.6">VCC</text>
<text x="126.8" y="63.1">BATSRC</text>
<text x="127" y="60.6">BATDRV</text>
<text x="142.7" y="60.6">3.9k</text>
<text x="142.8" y="65.6">R25</text>
<text x="143.5" y="63.1">10</text>
<text x="166" y="64.9" transform="rotate(-90 166 64.9)">U4</text>
<text x="194.4" y="63.2" transform="rotate(-90 194.4 63.2)">C23</text>
<text x="198.7" y="63.2" transform="rotate(-90 198.7 63.2)">100nF</text>
<text x="203.5" y="64.4">PWR_FLAG</text>
<text x="41.1" y="70.7">GND</text>
<text x="111" y="69.4">CMSRC</text>
<text x="111" y="72">ACDRV</text>
<text x="127.9" y="72">PHASE</text>
<text x="128.3" y="66.9">HIDRV</text>
<text x="129.5" y="69.4">BTST</text>
<text x="139.7" y="70.7">47nF</text>
<text x="147.3" y="70.7">C24</text>
<text x="163.9" y="68.2">L3</text>
<text x="168.5" y="68.2">3.3µH</text>
<text x="193.4" y="70.7">0.01</text>
<text x="111" y="77.1">ACDET</text>
<text x="127.9" y="74.5">LODRV</text>
<text x="166" y="77.6" transform="rotate(-90 166 77.6)">U5</text>
<text x="170" y="73.5">10µF</text>
<text x="171.1" y="77.8">C27</text>
<text x="176.3" y="73.5">10µF</text>
<text x="177.5" y="77.8">C28</text>
<text x="184.2" y="73.5">100nF</text>
<text x="186.3" y="77.8">C25</text>
<text x="193.6" y="73.3">R26</text>
<text x="200.9" y="73.5">100nF</text>
<text x="200.9" y="77.8">C26</text>
<text x="111" y="80.9">ACOK</text>
<text x="111" y="83.4">SDA</text>
<text x="130.2" y="83.4">SRP</text>
<text x="143.5" y="83.4">10</text>
<text x="147.9" y="82.1">R27</text>
<text x="43.8" y="88.5">R29</text>
<text x="111" y="88.5">PROCHOT</text>
<text x="111" y="86">SCL</text>
<text x="125.7" y="89.8">BATPRES</text>
<text x="130.1" y="86">SRN</text>
<text x="143.5" y="86">10</text>
<text x="147.9" y="84.7">R28</text>
<text x="163.1" y="88.5">GND</text>
<text x="183.4" y="88.5">GND</text>
<text x="43.3" y="91">430k</text>
<text x="53.3" y="94.8">D4</text>
<text x="111" y="94.8">IADP</text>
<text x="111" y="91">BST_STAT</text>
<text x="128.9" y="92.3">REGN</text>
<text x="194.9" y="93.6">R30</text>
<text x="53.3" y="97.4">LM4040</text>
<text x="111" y="97.4">IDCHG</text>
<text x="111" y="99.9">PMON</text>
<text x="126.3" y="98.7">CMPOUT</text>
<text x="128" y="101.2">CMPIN</text>
<text x="130.2" y="96.1">ILIM</text>
<text x="153.9" y="96.4">2.2µF</text>
<text x="153.9" y="100.7">C29</text>
<text x="194.4" y="96.1">100k</text>
<text x="48.8" y="106.3">GND</text>
<text x="84.1" y="102.7">100pF</text>
<text x="84.1" y="107">C30</text>
<text x="90.4" y="102.7">100pF</text>
<text x="90.4" y="107">C31</text>
<text x="96.8" y="102.7">100pF</text>
<text x="96.8" y="107">C32</text>
<text x="105" y="106" transform="rotate(-90 105 106)">33k</text>
<text x="107.5" y="106.1" transform="rotate(-90 107.5 106.1)">R32</text>
<text x="130" y="105">GND</text>
<text x="131.5" y="107.5">EP</text>
<text x="202.8" y="102.2" transform="rotate(-90 202.8 102.2)">47k</text>
<text x="203.7" y="107.5">GND</text>
<text x="205.3" y="102.3" transform="rotate(-90 205.3 102.3)">R31</text>
<text x="105.9" y="112.6">GND</text>
<text x="147.8" y="110.1">GND</text>
<text x="101" y="124.1">BQ76905RGRR</text>
<text x="106.6" y="121.5">U6</text>
<text x="181" y="122.8">VC3</text>
<text x="183.6" y="120.2">TP2</text>
<text x="30" y="129.1">BATT+</text>
<text x="37.5" y="127.9">TP3</text>
<text x="37.5" y="131.7">TP4</text>
<text x="149.2" y="126.6">R34</text>
<text x="149.8" y="129.1">10</text>
<text x="183.6" y="130.4">TP5</text>
<text x="191.4" y="128.9" transform="rotate(-90 191.4 128.9)">220</text>
<text x="193.9" y="128.9" transform="rotate(-90 193.9 128.9)">R33</text>
<text x="30" y="132.9">BATT-</text>
<text x="138.4" y="136.5">220nF</text>
<text x="140.6" y="132.2">C33</text>
<text x="181" y="132.9">VC2</text>
<text x="149.2" y="139.3">R36</text>
<text x="149.8" y="141.8">10</text>
<text x="181" y="143.1">VC1</text>
<text x="183.6" y="140.6">TP6</text>
<text x="191.4" y="139.1" transform="rotate(-90 191.4 139.1)">220</text>
<text x="193.9" y="139.1" transform="rotate(-90 193.9 139.1)">R35</text>
<text x="20.4" y="144.4">J6</text>
<text x="121.2" y="149.5">GND</text>
<text x="133" y="147.4">C34</text>
<text x="140.6" y="147.4">C35</text>
<text x="149.2" y="146.9">R37</text>
<text x="149.8" y="144.4">10</text>
<text x="191.4" y="149.2" transform="rotate(-90 191.4 149.2)">220</text>
<text x="193.9" y="149.3" transform="rotate(-90 193.9 149.3)">R38</text>
<text x="80.5" y="155.8">GND</text>
<text x="130.8" y="151.7">220nF</text>
<text x="138.4" y="151.7">220nF</text>
<text x="192.3" y="154.5">GND</text>
<text x="18.6" y="157.9" transform="rotate(-90 18.6 157.9)">S4B-XH-A-1</text>
<text x="36.1" y="158.3">GND</text>
<text x="138.9" y="157.1">GND</text>
<text x="109.2" y="166">100pF</text>
<text x="38" y="172.3">B3S-1000</text>
<text x="41.1" y="169.8">SW1</text>
<text x="109.2" y="173.6">100nF</text>
<text x="113" y="168.5">C36</text>
<text x="30.6" y="177.4">100k</text>
<text x="31.1" y="179.9">R39</text>
<text x="80.9" y="178.5" transform="rotate(-90 80.9 178.5)">R40</text>
<text x="83.4" y="178.7" transform="rotate(-90 83.4 178.7)">4.7k</text>
<text x="93.6" y="178.5" transform="rotate(-90 93.6 178.5)">R41</text>
<text x="96.1" y="178.7" transform="rotate(-90 96.1 178.7)">4.7k</text>
<text x="113" y="176.1">C37</text>
<text x="139.7" y="178.7">C38</text>
<text x="146.1" y="178.7">C39</text>
<text x="152.4" y="178.7">C40</text>
<text x="50.4" y="183.4" transform="rotate(-90 50.4 183.4)">68k</text>
<text x="52.9" y="183.6" transform="rotate(-90 52.9 183.6)">R42</text>
<text x="105" y="183.6" transform="rotate(-90 105 183.6)">R43</text>
<text x="107.5" y="182.9" transform="rotate(-90 107.5 182.9)">10</text>
<text x="109.8" y="185">R45</text>
<text x="117.7" y="182.9" transform="rotate(-90 117.7 182.9)">10</text>
<text x="120.2" y="183.6" transform="rotate(-90 120.2 183.6)">R44</text>
<text x="139.7" y="183.7">1µF</text>
<text x="146.1" y="183.7">1µF</text>
<text x="152.4" y="183.7">1µF</text>
<text x="43.7" y="188.8">GND</text>
<text x="81.2" y="191.4">U7</text>
<text x="93.9" y="191.4">U8</text>
<text x="109.5" y="187.6">0.01</text>
<text x="121.2" y="191.4">GND</text>
<text x="140.2" y="188.8">GND</text>
</g>
<g font-size="1.3" fill="#725600">
<text x="16.1" y="32.6">V_BMS_IN</text>
<text x="192" y="32.6">V_BMS_OUT</text>
<text x="98.7" y="41.5">V_BMS_IN</text>
<text x="91.8" y="80.9">CHARGING</text>
<text x="97.6" y="83.4">SDA</text>
<text x="95.7" y="88.5">ALERT</text>
<text x="97.7" y="86">SCL</text>
<text x="79.9" y="141.8">SDA</text>
<text x="77.9" y="146.9">ALERT</text>
<text x="79.9" y="144.4">SCL</text>
</g>
<g font-size="1.3" fill="#a90000">
<text x="50.1" y="31.5">1</text>
<text x="57.7" y="31.5">4</text>
<text x="66.6" y="31.5">4</text>
<text x="74.2" y="31.5">1</text>
<text x="54.4" y="36.2" transform="rotate(-90 54.4 36.2)">3</text>
<text x="70.9" y="36.2" transform="rotate(-90 70.9 36.2)">3</text>
<text x="175" y="47.7" transform="rotate(-90 175 47.7)">1</text>
<text x="170.8" y="50.5">3</text>
<text x="106.6" y="59.4">28</text>
<text x="135.8" y="59.4">18</text>
<text x="175" y="55.3" transform="rotate(-90 175 55.3)">4</text>
<text x="107.2" y="62">1</text>
<text x="107.2" y="64.5">2</text>
<text x="135.8" y="62">17</text>
<text x="135.8" y="65.8">26</text>
<text x="156.8" y="63.2">3</text>
<text x="161" y="60.4" transform="rotate(-90 161 60.4)">1</text>
<text x="107.2" y="68.3">3</text>
<text x="107.2" y="70.9">4</text>
<text x="135.8" y="68.3">25</text>
<text x="135.8" y="70.9">27</text>
<text x="161" y="68" transform="rotate(-90 161 68)">4</text>
<text x="107.2" y="75.9">6</text>
<text x="135.8" y="73.4">23</text>
<text x="156.8" y="75.9">3</text>
<text x="161" y="73.1" transform="rotate(-90 161 73.1)">1</text>
<text x="106.6" y="82.3">11</text>
<text x="107.2" y="79.8">5</text>
<text x="135.8" y="82.3">20</text>
<text x="161" y="80.7" transform="rotate(-90 161 80.7)">4</text>
<text x="106.6" y="87.4">10</text>
<text x="106.6" y="84.8">12</text>
<text x="106.6" y="89.9">16</text>
<text x="135.8" y="88.6">15</text>
<text x="135.8" y="84.8">19</text>
<text x="107.2" y="93.7">7</text>
<text x="135.8" y="95">21</text>
<text x="135.8" y="91.2">24</text>
<text x="107.2" y="96.3">8</text>
<text x="107.2" y="98.8">9</text>
<text x="135.8" y="100.1">13</text>
<text x="135.8" y="97.5">14</text>
<text x="135.8" y="103.9">22</text>
<text x="135.8" y="106.4">29</text>
<text x="82.3" y="183.6" transform="rotate(-90 82.3 183.6)">3</text>
<text x="95" y="183.6" transform="rotate(-90 95 183.6)">3</text>
<text x="78" y="186.4">4</text>
<text x="85.7" y="186.4">1</text>
<text x="90.7" y="186.4">1</text>
<text x="98.4" y="186.4">4</text>
</g>
<g font-size="1.3" fill="#0f0f0f">
<text x="132.1" y="36.5">VCC</text>
<text x="100.3" y="59.3">VCC</text>
<text x="92.7" y="61.9">V_SYS_SN</text>
<text x="92.7" y="64.4">V_SYS_SP</text>
<text x="207" y="69.5">V_BATT</text>
<text x="190.5" y="82.2">V_BATT_SP</text>
<text x="36.8" y="89.8">VCC</text>
<text x="52.1" y="89.8">ILIM</text>
<text x="141" y="88.6">BATPRES</text>
<text x="190.5" y="84.7">V_BATT_SN</text>
<text x="141" y="94.9">ILIM</text>
<text x="185.2" y="94.9">V_BATT</text>
<text x="203.2" y="94.9">CMPIN</text>
<text x="141" y="97.4">BATPRES</text>
<text x="141" y="100">CMPIN</text>
<text x="199.4" y="121.6">VC3</text>
<text x="45.7" y="131.7">-BATT</text>
<text x="45.7" y="127.9">V_BATT</text>
<text x="78.5" y="127.9">V_BATT</text>
<text x="81.3" y="130.5">VC3</text>
<text x="157.5" y="127.9">VC3</text>
<text x="199.4" y="131.7">VC2</text>
<text x="72.4" y="136.8">EXIT_SHTDWN</text>
<text x="77.6" y="133">REGOUT</text>
<text x="157.5" y="140.6">VC2</text>
<text x="157.5" y="143.2">VC1</text>
<text x="199.4" y="141.9">VC1</text>
<text x="35.6" y="147">VC3</text>
<text x="35.6" y="149.5">VC2</text>
<text x="35.6" y="152.1">VC1</text>
<text x="119.4" y="160.9">VM_BATT_SN</text>
<text x="119.4" y="163.5">VM_BATT_SP</text>
<text x="152.4" y="172.4">VC3</text>
<text x="152.4" y="169.8">V_BATT</text>
<text x="24.2" y="176.2">VC1</text>
<text x="50.8" y="176.2">EXIT_SHTDWN</text>
<text x="152.4" y="174.9">REGOUT</text>
<text x="68.9" y="186.3">-BATT</text>
</g>
<g font-size="1.3" fill="#0000c2">
<text x="190.2" y="52.2">7443844020033</text>
<text x="190.4" y="50.1">Empreinte</text>
<text x="193.5" y="48.1">3.3µH</text>
<text x="200.4" y="48.1">6A</text>
<text x="201" y="50.1">4020</text>
<text x="21.4" y="97.4">Max</text>
<text x="25.7" y="99.4">set</text>
<text x="26.2" y="97.4">curent</text>
<text x="29.7" y="99.4">to</text>
<text x="32.7" y="99.4">max</text>
<text x="33.4" y="97.4">battery</text>
<text x="37.8" y="99.4">(&gt;2V)</text>
<text x="41.1" y="97.4">charge</text>
<text x="171.5" y="101.4">In</text>
<text x="174.4" y="101.4">:</text>
<text x="176.2" y="101.4">12V</text>
<text x="180.9" y="101.4">;</text>
<text x="182.7" y="101.4">out</text>
<text x="186.8" y="101.4">:</text>
<text x="188.6" y="101.4">3.8V</text>
<text x="167.1" y="103.5">CMPIN</text>
<text x="169.9" y="105.5">CMPIN</text>
<text x="174.2" y="103.5">voltage</text>
<text x="177" y="105.5">Max</text>
<text x="181.8" y="105.5">voltage</text>
<text x="182.3" y="103.5">th</text>
<text x="185.4" y="103.5">:</text>
<text x="187.1" y="103.5">2.3V/2.1V</text>
<text x="189.9" y="105.5">:</text>
<text x="191.6" y="105.5">7V</text>
<text x="23.4" y="136.8">Le</text>
<text x="26.7" y="136.8">connecteur</text>
<text x="38.3" y="136.8">batterie</text>
<text x="46.8" y="136.8">est</text>
<text x="50.8" y="136.8">relié</text>
<text x="20.3" y="138.8">par</text>
<text x="24.6" y="138.8">deux</text>
<text x="30.2" y="138.8">cable</text>
<text x="36.5" y="138.8">soudés</text>
<text x="44.3" y="138.8">sur</text>
<text x="48.4" y="138.8">ces</text>
<text x="52.8" y="138.8">2</text>
<text x="55.1" y="138.8">pads</text>
<text x="181.5" y="160.9">Le</text>
<text x="184.8" y="160.9">test</text>
<text x="189.6" y="160.9">avec</text>
<text x="195" y="160.9">une</text>
<text x="199.6" y="160.9">alim</text>
<text x="204.9" y="160.9">implique</text>
<text x="183.6" y="162.9">ce</text>
<text x="186.9" y="162.9">jeu</text>
<text x="191" y="162.9">de</text>
<text x="194.4" y="162.9">résistance</text>
<text x="205.3" y="162.9">:</text>
<text x="207" y="162.9">DNP</text>
<text x="25.5" y="185.8">TS</text>
<text x="28.1" y="183.7">In</text>
<text x="28.8" y="185.8">max</text>
<text x="31" y="183.7">4.2</text>
<text x="33.9" y="185.8">voltage</text>
<text x="35.2" y="183.7">out</text>
<text x="39.4" y="183.7">1.7V</text>
<text x="41.9" y="185.8">2.1V</text>
</g>
<g font-size="1" fill="#a90000">
<text x="89.1" y="130.6">16</text>
<text x="89.1" y="128">17</text>
<text x="122.1" y="128">18</text>
<text x="122.1" y="130.6">20</text>
<text x="89.1" y="133.1">15</text>
<text x="89.6" y="136.9">8</text>
<text x="122.1" y="133.1">19</text>
<text x="122.6" y="135.6">2</text>
<text x="89.1" y="140.7">12</text>
<text x="89.1" y="143.3">13</text>
<text x="122.6" y="138.2">1</text>
<text x="122.6" y="140.7">3</text>
<text x="122.6" y="143.3">4</text>
<text x="29.9" y="149.6">3</text>
<text x="29.9" y="147.1">4</text>
<text x="89.1" y="145.8">14</text>
<text x="89.1" y="149.6">21</text>
<text x="122.6" y="145.8">5</text>
<text x="29.9" y="154.7">1</text>
<text x="29.9" y="152.1">2</text>
<text x="89.1" y="152.1">11</text>
<text x="101.3" y="159.4" transform="rotate(-90 101.3 159.4)">7</text>
<text x="103.9" y="159.4" transform="rotate(-90 103.9 159.4)">6</text>
<text x="110.2" y="159.8" transform="rotate(-90 110.2 159.8)">10</text>
<text x="112.8" y="159.4" transform="rotate(-90 112.8 159.4)">9</text>
</g>
<g font-size="1" fill="#006464">
<text x="93.7" y="131.5">REGSRC</text>
<text x="93.7" y="129">BAT</text>
<text x="115.5" y="131.5">VC4B</text>
<text x="116.5" y="129">VC5</text>
<text x="93.7" y="137.9">TS</text>
<text x="93.7" y="134.1">REGOUT</text>
<text x="115.5" y="136.6">VC3B</text>
<text x="115.7" y="134.1">VC4A</text>
<text x="93.7" y="141.7">SCL</text>
<text x="115.7" y="139.2">VC3A</text>
<text x="116.5" y="141.7">VC2</text>
<text x="93.7" y="144.2">SDA</text>
<text x="93.7" y="146.8">ALERT</text>
<text x="116.5" y="144.2">VC1</text>
<text x="116.5" y="146.8">VC0</text>
<text x="93.7" y="153.1">VSS</text>
<text x="93.7" y="150.6">EXP</text>
<text x="102.3" y="155.2" transform="rotate(-90 102.3 155.2)">SRN</text>
<text x="104.9" y="155.2" transform="rotate(-90 104.9 155.2)">SRP</text>
<text x="111.2" y="155.2" transform="rotate(-90 111.2 155.2)">CHG</text>
<text x="113.8" y="155.2" transform="rotate(-90 113.8 155.2)">DSG</text>
</g>
</svg>
